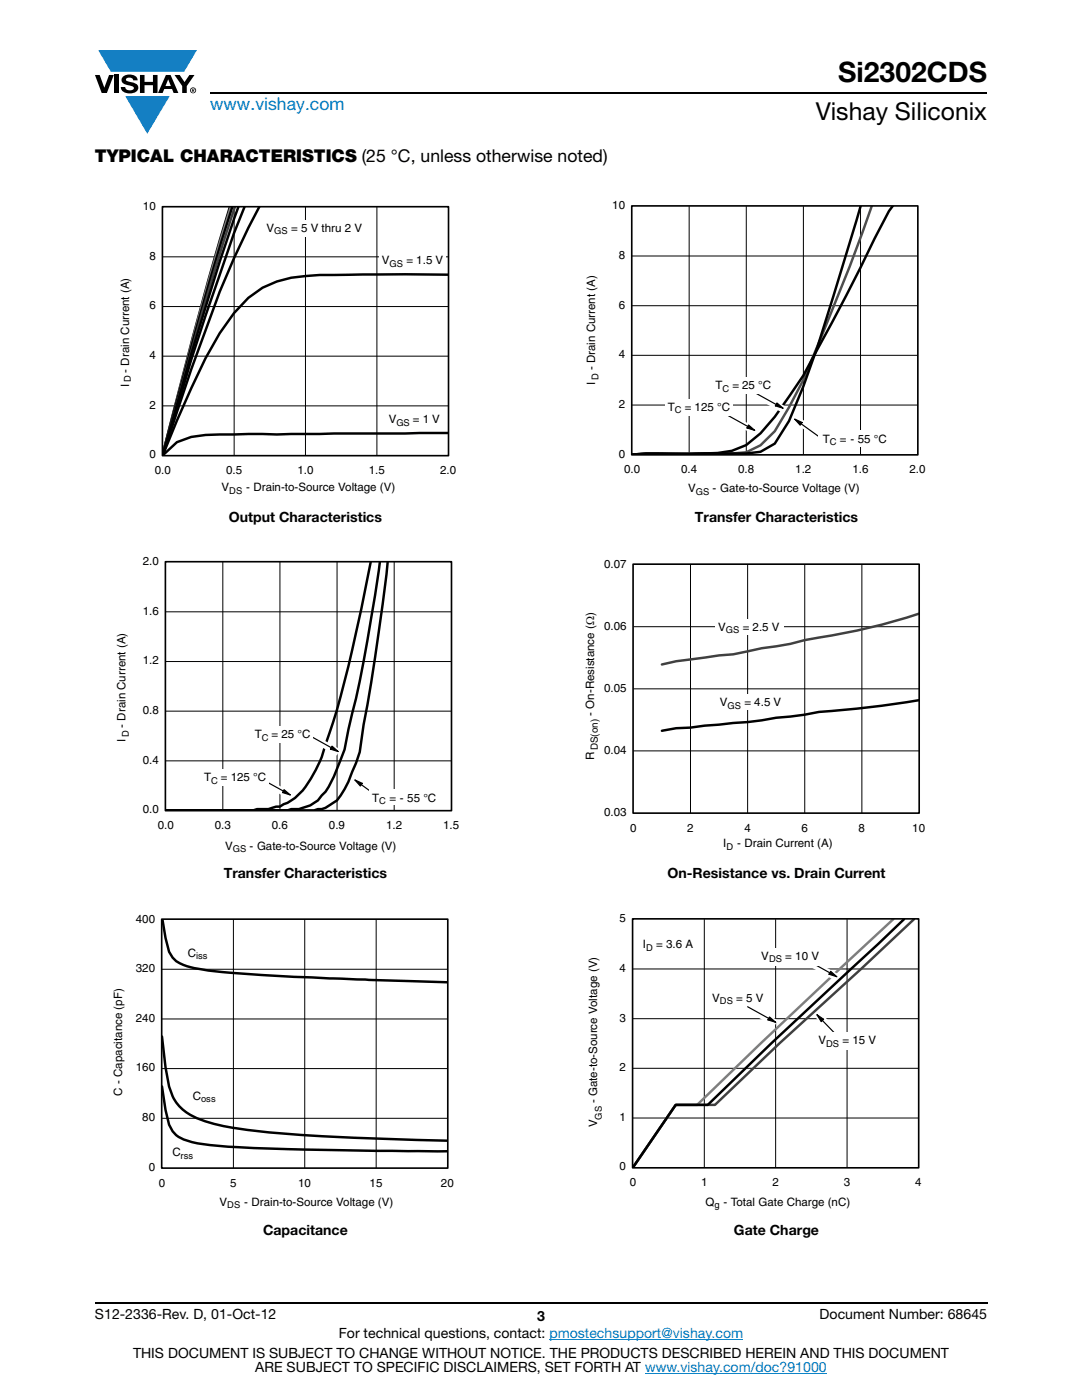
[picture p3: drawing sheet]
<svg xmlns="http://www.w3.org/2000/svg" width="216mm" height="279mm" viewBox="0 0 216 279" stroke-linecap="round" stroke-linejoin="round" font-family="sans-serif">
<g fill="#147fc3">
<path d="M19.6 10h19.7l-2.6 4.3h-1.1h-13.5z"/>
<path d="M25 19.2h8.9l-4.5 7.5z"/>
</g>
<g fill="#000">
<path d="M18.9 15h1l.9 2.5 1-2.5h.9l-1.4 3.6h-1zM22.9 15h.9v3.6h-.9zM24.6 15.3a2.1 2.1 0 0 1 2.8 .3l.1 .4h-.9a.79 .79 0 0 0-.7-.5 .79 .79 0 0 0-.8 .4l.3 .3 1 .2a1.08 1.08 0 0 1 1.2 1 1.08 1.08 0 0 1-1.1 1.2 1.73 1.73 0 0 1-2.4-1.2h.9a.96 .96 0 0 0 .8 .6 .96 .96 0 0 0 .9-.4 1.31 1.31 0 0 0-1.2-.6 1.03 1.03 0 0 1-1.1-.6 1.03 1.03 0 0 1 .2-1.1zM27.9 15h.9v1.3h1.7v-1.3h.9v3.6h-.9v-1.6h-1.7v1.6h-.9zM34.8 15h1.1l.9 1.4 1-1.4h1l-1.5 2.2v1.4h-.9v-1.4z"/>
<path d="M33.6 15.9l.5 1.3h-1.1zM33.1 15l-1.6 3.6h1l.3-.8h1.5l.3 .8h1l-1.6-3.6z"/>
<path d="M38.4 17.8h.2v.2h-.2zM38.3 17.7v.7h.1v-.3l.4 .3-.2-.3 .2-.2-.1-.2z"/>
<path d="M38.1 18a.46 .46 0 0 1 .9 0 .46 .46 0 0 1-.9 0zM37.9 18a.6 .6 0 0 0 1.2 0 .6 .6 0 0 0-1.2 0z"/>
</g>
<path d="M42 18.6h155M18.9 260h178.1" fill="none" stroke="#000" stroke-width=".36"/>
<path d="M109.6 267.3h38.7M128.7 274h36.3" fill="none" stroke="#007ec4" stroke-width=".2"/>
<path d="M23.8 39.9h67.2v59.1h-67.2z" fill="#fff"/>
<path d="M32.5 51.3h57M46.7 41.3v49.6M61 41.3v49.6M75.2 41.3v49.6M32.5 71.1h57M32.5 61.2h57M32.5 81h57" fill="none" stroke="#000" stroke-width=".2"/>
<path d="M45.9 41.3a1024.4 1024.4 0 0 0-13.4 49.4 946.6 946.6 0 0 1 13.9-49.4M47.6 41.3a747.2 747.2 0 0 0-15.1 49.6M48.8 41.3l-2.1 5.2a550.9 550.9 0 0 0-11.4 35.1l-2.8 9.3M51.7 41.3a164.3 164.3 0 0 0-10.7 24.6l-2.8 7.8-5.7 17.2M89.5 54.8h-20a63.7 63.7 0 0 0-11.4 .6 17.6 17.6 0 0 0-11.4 7.1l-2.9 4-2.8 5-5.7 12.4-2.8 7M89.5 86.4l-34.3 .3-5.6-.1a82.7 82.7 0 0 0-11.4 .6l-2.9 1-2.8 2.7" fill="none" stroke="#000" stroke-width=".49"/>
<path d="M46.1 41.3a975.4 975.4 0 0 0-13.6 49.4" fill="none" stroke="#7e7e7e" stroke-width=".49"/>
<path d="M46.9 41.3a676.4 676.4 0 0 0-11.6 39.3l-2.8 10.2" fill="none" stroke="#404040" stroke-width=".49"/>
<path d="M32.4 41.3h57.1v49.6h-57.1z" fill="none" stroke="#000" stroke-width=".33"/>
<g fill="#fff">
<path d="M52.3 43.9h18.6v3.4h-18.6z"/>
<path d="M76.2 82.5h12.7v2.7h-12.7z"/>
<path d="M75.6 50.4h13.3v3.2h-13.3z"/>
<path d="M23.1 110.8h68.5v59.7h-68.5z"/>
</g>
<path d="M44.5 112.2v49.6M55.9 112.2v49.6M67.3 112.2v49.6M78.7 112.2v49.6M33.1 132h57M33.1 122.1h57M33.1 151.8h57M33.1 141.9h57" fill="none" stroke="#000" stroke-width=".2"/>
<path d="M74 112.1l-2.1 10.1a204.2 204.2 0 0 1-8 29.6 28.8 28.8 0 0 1-3.5 6 9.2 9.2 0 0 1-3.8 2.7l-.8 .5h-.7l-1.5 .5h-2.3l-.8 .2h-17.4M75.8 112.1a325.2 325.2 0 0 1-6.3 33.5 24.6 24.6 0 0 1-1.7 6.6l-.4 .8a18 18 0 0 1-4 6.7 8.1 8.1 0 0 1-3.8 1.8h-1.5l-.7 .2h-24.3M77.4 112.1l-1 8.5-1.6 10.6-2.2 13.4-.8 5.5-1.5 3.9a17.9 17.9 0 0 1-3.1 5.7l-.7 .5a4.1 4.1 0 0 1-3.1 1.3l-.7 .2h-29.6" fill="none" stroke="#000" stroke-width=".49"/>
<path d="M33 112.1h57.1v49.7h-57.1z" fill="none" stroke="#000" stroke-width=".33"/>
<path d="M61.9 146.2l6 3.3-.7 1.3-6-3.3z" fill-rule="evenodd" fill="#fff"/>
<path d="M66.3 148.9l1.2 1.1-1.6-.5z" fill="#000"/>
<path d="M61.9 146.9l4.3 2.3M66.3 148.9l1.2 1.1-1.6-.5z" fill="none" stroke="#000" stroke-width=".24"/>
<path d="M50 145h12.4v3.3h-12.4z" fill="#fff"/>
<path d="M52.3 154.9l6 3.3-.7 1.3-6-3.4z" fill-rule="evenodd" fill="#fff"/>
<path d="M56.7 157.6l1.2 1.1-1.5-.5z" fill="#000"/>
<path d="M52.3 155.5l4.3 2.4M56.7 157.6l1.2 1.1-1.5-.5z" fill="none" stroke="#000" stroke-width=".24"/>
<path d="M40.2 153.5h13.3v3.4h-13.3z" fill="#fff"/>
<path d="M71.2 154.9l5.5 4-.8 1.2-5.5-4.1z" fill-rule="evenodd" fill="#fff"/>
<path d="M70.8 155.6l1.5 .7-.4 .6z" fill="#000"/>
<path d="M70.8 155.6l1.5 .7-.4 .6zM72 156.6l4 2.8" fill="none" stroke="#000" stroke-width=".24"/>
<g fill="#fff">
<path d="M73.8 157.6h14v3.1h-14z"/>
<path d="M22.4 182.1h68.2v59.4h-68.2z"/>
</g>
<path d="M32.3 193.4h57M46.6 183.5v49.6M60.8 183.5v49.6M75.1 183.5v49.6M32.3 213.3h57M32.3 203.4h57M32.3 223.2h57" fill="none" stroke="#000" stroke-width=".2"/>
<path d="M32.4 183.4l.6 3.8 .7 2.8a6.3 6.3 0 0 0 5 3.2 180 180 0 0 0 21.5 1.8l29.1 1M32.3 216.8l.7 4.7 .7 3a5.6 5.6 0 0 0 4.4 3.4 106.2 106.2 0 0 0 18.2 1.4l18.7 .4 14.3 .1M32.3 206.9l.7 6.1 .7 3.8a9.5 9.5 0 0 0 7.1 6.9 78.3 78.3 0 0 0 18.3 2.7l13.6 .7 16.6 .5" fill="none" stroke="#000" stroke-width=".49"/>
<path d="M32.3 183.4h57v49.7h-57z" fill="none" stroke="#000" stroke-width=".33"/>
<path d="M116.8 39.8h67.9v59.3h-67.9z" fill="#fff"/>
<path d="M126.1 51.1h57M137.5 41.1v49.7M148.9 41.1v49.7M160.3 41.1v49.7M171.7 41.1v49.7M126.1 70.9h57M126.1 61h57M126.1 80.8h57" fill="none" stroke="#000" stroke-width=".2"/>
<path d="M173.9 41.1a534.3 534.3 0 0 1-13.6 34.7l-2.9 5.5-2.8 4.8-2.9 2.8-2.8 1.4-2.9 .2h-17.1l-2.8 .2" fill="none" stroke="#4d4d4d" stroke-width=".49"/>
<path d="M171.7 41.1l-7.3 24a161.9 161.9 0 0 1-7 18.9l-2.8 4.5-2.9 1.7-2.8 .3-11.4 .1a102.6 102.6 0 0 0-11.4 .1l2.8-.1h8.6l5.7-.2 2.8-.4 2.9-1.2 2.8-2.3 2.9-3.3 5.7-8.2 2.8-5.4a406.2 406.2 0 0 0 11.4-22l2.9-5.5 .7-1" fill="none" stroke="#000" stroke-width=".49"/>
<path d="M126.1 41.1h57v49.7h-57z" fill="none" stroke="#000" stroke-width=".33"/>
<path d="M150.6 77.7l6 3.4-.6 1.2-6-3.3z" fill-rule="evenodd" fill="#fff"/>
<path d="M155 80.4l1.3 1.1-1.6-.5z" fill="#000"/>
<path d="M150.6 78.4l4.3 2.4M155 80.4l1.3 1.1-1.6-.5z" fill="none" stroke="#000" stroke-width=".24"/>
<path d="M142 75.3h12.3v3.3h-12.3z" fill="#fff"/>
<path d="M145 82.1l6 3.3-.7 1.3-6-3.3z" fill-rule="evenodd" fill="#fff"/>
<path d="M149.4 84.8l1.2 1.1-1.6-.5z" fill="#000"/>
<path d="M145 82.8l4.3 2.3M149.4 84.8l1.2 1.1-1.6-.5z" fill="none" stroke="#000" stroke-width=".24"/>
<path d="M132.7 79.6h13.4v3.2h-13.4z" fill="#fff"/>
<path d="M159 82.9l5.5 4-.8 1.2-5.6-4.1z" fill-rule="evenodd" fill="#fff"/>
<path d="M158.6 83.6l1.5 .7-.4 .6z" fill="#000"/>
<path d="M158.6 83.6l1.5 .7-.4 .6zM159.8 84.5l4 2.9" fill="none" stroke="#000" stroke-width=".24"/>
<g fill="#fff">
<path d="M163.3 85.9h14.4v3.3h-14.4z"/>
<path d="M116.5 111.3h68.1v58.7h-68.1z"/>
</g>
<path d="M137.8 112.7v49.6M149.2 112.7v49.6M160.6 112.7v49.6M172 112.7v49.6M126.4 137.5h57M126.4 125.1h57M126.4 149.9h57" fill="none" stroke="#000" stroke-width=".2"/>
<path d="M183.4 122.5l-4.3 1.3-5.6 1.5-5.7 1.2-7.2 1.3-2.9 .7-5.7 .9-5.7 1.2-2.8 .2-8.6 1.2-2.8 .6" fill="none" stroke="#404040" stroke-width=".49"/>
<path d="M183.4 139.7l-10 1.5-10 .9-2.8 .5-5.7 .6-5.7 .9-8.6 .7-2.8 .4-2.9 .1-2.8 .5" fill="none" stroke="#000" stroke-width=".49"/>
<path d="M126.3 112.6h57.1v49.7h-57.1z" fill="none" stroke="#000" stroke-width=".33"/>
<g fill="#fff">
<path d="M142.7 123.6h13.6v3.1h-13.6z"/>
<path d="M142.9 138.6h13v3.1h-13z"/>
<path d="M117.2 182.1h66.7v59.5h-66.7z"/>
</g>
<path d="M126.3 193.4h57M140.5 183.4v49.6M154.8 183.4v49.6M169 183.4v49.6M126.3 213.2h57M126.3 203.3h57M126.3 223.1h57" fill="none" stroke="#000" stroke-width=".2"/>
<path d="M178.3 183.4l-26.5 24.8-12.7 12.3h-4.3l-8.5 12.5" fill="none" stroke="#7e7e7e" stroke-width=".49"/>
<path d="M182.4 183.4l-10.5 9.9-16.4 14.9-12.8 12.3h-7.9l-8.5 12.5" fill="none" stroke="#404040" stroke-width=".49"/>
<path d="M180.4 183.4l-26.5 24.8-12.7 12.3h-6.4l-8.5 12.5" fill="none" stroke="#000" stroke-width=".49"/>
<path d="M126.2 183.4h57.1v49.7h-57.1z" fill="none" stroke="#000" stroke-width=".33"/>
<path d="M162.5 202.8l1-1 4.8 5-1 .9z" fill-rule="evenodd" fill="#fff"/>
<path d="M163 202.5l1.3 .9-.4 .5z" fill="#000"/>
<path d="M163 202.5l1.3 .9-.4 .5zM164 203.6l3.4 3.5" fill="none" stroke="#000" stroke-width=".24"/>
<path d="M162.8 206h11.2v3.5h-11.2z" fill="#fff"/>
<path d="M161.4 191.2l6 3.3-.7 1.2-6-3.3z" fill-rule="evenodd" fill="#fff"/>
<path d="M165.8 193.9l1.2 1-1.6-.5z" fill="#000"/>
<path d="M161.4 191.8l4.3 2.4M165.8 193.9l1.2 1-1.6-.5z" fill="none" stroke="#000" stroke-width=".24"/>
<path d="M151.1 189.2h13.2v3.5h-13.2z" fill="#fff"/>
<path d="M149.2 200.3l6 3.3-.7 1.2-6-3.3z" fill-rule="evenodd" fill="#fff"/>
<path d="M153.5 203l1.3 1-1.6-.5z" fill="#000"/>
<path d="M149.2 200.9l4.2 2.4M153.5 203l1.3 1-1.6-.5z" fill="none" stroke="#000" stroke-width=".24"/>
<text font-size="5.6" x="167.3" y="16.4">Si2302CDS</text>
<text font-size="4.9" x="162.8" y="24">Vishay Siliconix</text>
<text font-size="3.5" fill="#007ec4" x="42" y="21.9">www.vishay.com</text>
<text font-size="3.5" x="18.9" y="32.3">TYPICAL CHARACTERISTICS (25 °C, unless otherwise noted)</text>
<g font-size="2.8">
<text x="45.7" y="104.1">Output Characteristics</text>
<text x="138.7" y="104.1">Transfer Characteristics</text>
<text x="44.7" y="175.3">Transfer Characteristics</text>
<text x="133.2" y="175.3">On-Resistance vs. Drain Current</text>
<text x="52.5" y="246.5">Capacitance</text>
<text x="146.5" y="246.5">Gate Charge</text>
<text x="18.9" y="263.3">S12-2336-Rev. D, 01-Oct-12</text>
<text x="107.2" y="263.6">3</text>
<text x="163.6" y="263.3">Document Number: 68645</text>
<text x="67.6" y="267.1">For technical questions, contact: pmostechsupport@vishay.com</text>
<text x="26.5" y="271">THIS DOCUMENT IS SUBJECT TO CHANGE WITHOUT NOTICE. THE PRODUCTS DESCRIBED HEREIN AND THIS DOCUMENT</text>
<text x="50.9" y="273.8">ARE SUBJECT TO SPECIFIC DISCLAIMERS, SET FORTH AT www.vishay.com/doc?91000</text>
</g>
<g font-size="2.3">
<text x="28.5" y="41.9">10</text>
<text x="122.2" y="41.8">10</text>
<text x="53.2" y="46.2">V</text>
<text x="58.1" y="46.2">= 5 V thru 2 V</text>
<text x="29.8" y="51.8">8</text>
<text x="76.2" y="52.8">V</text>
<text x="81.1" y="52.8">= 1.5 V</text>
<text x="123.5" y="51.7">8</text>
<text x="29.8" y="61.7">6</text>
<text x="123.5" y="61.6">6</text>
<text x="29.8" y="71.6">4</text>
<text x="123.5" y="71.5">4</text>
<text x="25.7" y="77.3" transform="rotate(-90 25.7 77.3)">I</text>
<text x="25.7" y="74.4" transform="rotate(-90 25.7 74.4)">- Drain Current (A)</text>
<text x="118.8" y="76.8" transform="rotate(-90 118.8 76.8)">I</text>
<text x="118.8" y="73.9" transform="rotate(-90 118.8 73.9)">- Drain Current (A)</text>
<text x="142.8" y="77.7">T</text>
<text x="146.1" y="77.7">= 25 °C</text>
<text x="29.8" y="81.6">2</text>
<text x="123.5" y="81.4">2</text>
<text x="133.3" y="82">T</text>
<text x="136.6" y="82">= 125 °C</text>
<text x="77.6" y="84.5">V</text>
<text x="82.4" y="84.5">= 1 V</text>
<text x="164.2" y="88.3">T</text>
<text x="167.6" y="88.3">= - 55 °C</text>
<text x="29.8" y="91.5">0</text>
<text x="30.9" y="94.6">0.0</text>
<text x="45.1" y="94.6">0.5</text>
<text x="59.3" y="94.6">1.0</text>
<text x="73.6" y="94.6">1.5</text>
<text x="87.8" y="94.6">2.0</text>
<text x="123.5" y="91.3">0</text>
<text x="124.5" y="94.5">0.0</text>
<text x="135.9" y="94.5">0.4</text>
<text x="147.3" y="94.5">0.8</text>
<text x="158.7" y="94.5">1.2</text>
<text x="170.1" y="94.5">1.6</text>
<text x="181.5" y="94.5">2.0</text>
<text x="44.2" y="98.1">V</text>
<text x="49.1" y="98.1">- Drain-to-Source Voltage (V)</text>
<text x="137.3" y="98.2">V</text>
<text x="142.2" y="98.2">- Gate-to-Source Voltage (V)</text>
<text x="28.5" y="112.8">2.0</text>
<text x="120.5" y="113.3">0.07</text>
<text x="28.5" y="122.7">1.6</text>
<text x="120.5" y="125.6">0.06</text>
<text x="143.3" y="125.9">V</text>
<text x="148.2" y="125.9">= 2.5 V</text>
<text x="28.5" y="132.6">1.2</text>
<text x="28.5" y="142.5">0.8</text>
<text x="118.5" y="142.8" transform="rotate(-90 118.5 142.8)">- On-Resistance (Ω)</text>
<text x="120.5" y="138">0.05</text>
<text x="143.6" y="141">V</text>
<text x="148.5" y="141">= 4.5 V</text>
<text x="25.1" y="148.2" transform="rotate(-90 25.1 148.2)">I</text>
<text x="25.1" y="145.2" transform="rotate(-90 25.1 145.2)">- Drain Current (A)</text>
<text x="50.8" y="147.4">T</text>
<text x="54.2" y="147.4">= 25 °C</text>
<text x="28.5" y="152.4">0.4</text>
<text x="40.7" y="155.9">T</text>
<text x="44.1" y="155.9">= 125 °C</text>
<text x="118.5" y="151.7" transform="rotate(-90 118.5 151.7)">R</text>
<text x="120.5" y="150.4">0.04</text>
<text x="74.3" y="160">T</text>
<text x="77.7" y="160">= - 55 °C</text>
<text x="28.5" y="162.3">0.0</text>
<text x="31.5" y="165.5">0.0</text>
<text x="42.8" y="165.5">0.3</text>
<text x="54.2" y="165.5">0.6</text>
<text x="65.6" y="165.5">0.9</text>
<text x="77" y="165.5">1.2</text>
<text x="88.4" y="165.5">1.5</text>
<text x="120.5" y="162.8">0.03</text>
<text x="125.8" y="166">0</text>
<text x="137.1" y="166">2</text>
<text x="148.5" y="166">4</text>
<text x="159.9" y="166">6</text>
<text x="171.3" y="166">8</text>
<text x="182" y="166">10</text>
<text x="44.9" y="169.6">V</text>
<text x="49.8" y="169.6">- Gate-to-Source Voltage (V)</text>
<text x="144.3" y="169.1">I</text>
<text x="147.1" y="169.1">- Drain Current (A)</text>
<text x="27.1" y="184.1">400</text>
<text x="123.6" y="184">5</text>
<text x="37.5" y="190.9">C</text>
<text x="128.3" y="189.2">I</text>
<text x="130.9" y="189.2">= 3.6 A</text>
<text x="151.9" y="191.5">V</text>
<text x="156.7" y="191.5">= 10 V</text>
<text x="27.1" y="194">320</text>
<text x="123.6" y="193.9">4</text>
<text x="27.1" y="203.9">240</text>
<text x="123.6" y="203.9">3</text>
<text x="142.1" y="199.9">V</text>
<text x="146.9" y="199.9">= 5 V</text>
<text x="163.3" y="208.4">V</text>
<text x="168.1" y="208.4">= 15 V</text>
<text x="27.1" y="213.8">160</text>
<text x="123.6" y="213.8">2</text>
<text x="24.4" y="218.6" transform="rotate(-90 24.4 218.6)">C - Capacitance (pF)</text>
<text x="38.5" y="219.5">C</text>
<text x="119.2" y="220.2" transform="rotate(-90 119.2 220.2)">- Gate-to-Source Voltage (V)</text>
<text x="28.4" y="223.8">80</text>
<text x="119.2" y="225" transform="rotate(-90 119.2 225)">V</text>
<text x="123.6" y="223.7">1</text>
<text x="29.7" y="233.7">0</text>
<text x="34.4" y="230.8">C</text>
<text x="123.6" y="233.6">0</text>
<text x="31.7" y="236.8">0</text>
<text x="45.9" y="236.8">5</text>
<text x="59.5" y="236.8">10</text>
<text x="73.8" y="236.8">15</text>
<text x="88" y="236.8">20</text>
<text x="125.7" y="236.8">0</text>
<text x="139.9" y="236.8">1</text>
<text x="154.1" y="236.8">2</text>
<text x="168.4" y="236.8">3</text>
<text x="182.6" y="236.8">4</text>
<text x="43.8" y="240.6">V</text>
<text x="48.7" y="240.6">- Drain-to-Source Voltage (V)</text>
<text x="140.8" y="240.6">Q</text>
<text x="144.3" y="240.6">- Total Gate Charge (nC)</text>
</g>
<text font-size="2" x="119.3" y="149.8" transform="rotate(-90 119.3 149.8)">DS(on)</text>
<g font-size="1.9">
<text x="54.7" y="46.7">GS</text>
<text x="77.7" y="53.3">GS</text>
<text x="26.1" y="76.3" transform="rotate(-90 26.1 76.3)">D</text>
<text x="119.4" y="75.8" transform="rotate(-90 119.4 75.8)">D</text>
<text x="134.7" y="82.5">C</text>
<text x="144.2" y="78.2">C</text>
<text x="79.1" y="85">GS</text>
<text x="165.6" y="88.8">C</text>
<text x="45.7" y="98.6">DS</text>
<text x="138.9" y="98.7">GS</text>
<text x="144.8" y="126.4">GS</text>
<text x="145.2" y="141.5">GS</text>
<text x="25.7" y="147.2" transform="rotate(-90 25.7 147.2)">D</text>
<text x="52.2" y="147.9">C</text>
<text x="42.1" y="156.4">C</text>
<text x="75.7" y="160.5">C</text>
<text x="46.5" y="170.1">GS</text>
<text x="145" y="169.6">D</text>
<text x="39.1" y="191.4">iss</text>
<text x="128.9" y="189.7">D</text>
<text x="153.5" y="192">DS</text>
<text x="143.6" y="200.4">DS</text>
<text x="164.8" y="208.9">DS</text>
<text x="40.1" y="220">oss</text>
<text x="120.1" y="223.5" transform="rotate(-90 120.1 223.5)">GS</text>
<text x="36" y="231.3">rss</text>
<text x="45.3" y="241.1">DS</text>
<text x="142.5" y="241.1">g</text>
</g>
</svg>
